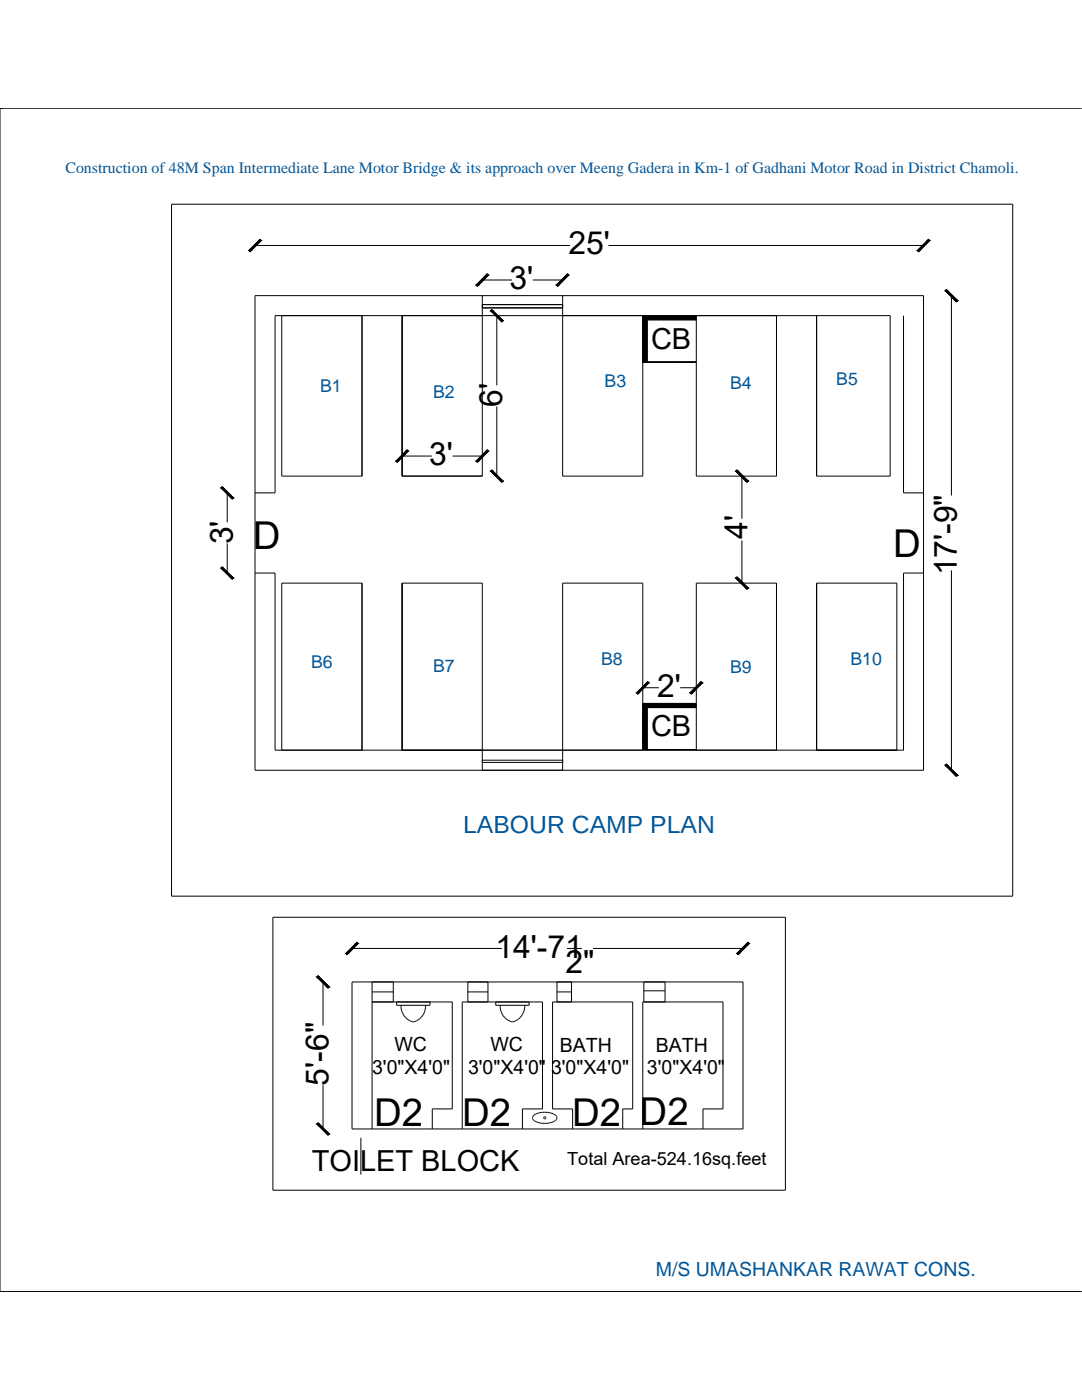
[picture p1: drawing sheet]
<svg xmlns="http://www.w3.org/2000/svg" width="216mm" height="279mm" viewBox="0 0 216 279" stroke-linecap="round" stroke-linejoin="round" font-family="sans-serif">
<!-- layer: P -->
<g fill="none" stroke="#000" stroke-width=".2">
<path d="M215.9 21.7h-215.9v236.1h215.9M34.2 40.8h167.9v138h-167.9zM50.8 49h62.9M50.9 59h133.4v94.7h-133.4zM51.9 47.8l.2 .2-2.2 2.2M51.9 47.8l-2 2.4M51.9 47.8l-2.3 2.2 .3 .2M96.2 55.9h6M96.2 59v36h-16v-32M97.2 54.7l.3 .2-2.3 2.2M97.2 54.7l-2 2.4M97.2 54.7l-2.2 2.2 .2 .2"/>
<path d="M106.3 55.9h6M112.3 59v36h16v-32M113.3 54.7l-2.3 2.2 .3 .2M113.3 54.7l-2 2.4M113.3 54.7l.2 .2-2.2 2.2M121.4 49h63M185.3 47.8l-2.2 2.2 .2 .2M185.3 47.8l-2 2.4M185.3 47.8l.2 .2-2.2 2.2M188.6 58l2.2 2.2 .3-.2M188.6 58l2.5 2M188.6 58l.2-.2 2.3 2.2"/>
<path d="M189.8 58.9v40M56.2 63v32h16v-32M96.2 61.4h16.1M96.2 60.8h16.1M97.9 62l2.2 2.2 .3-.2M97.9 62l2.5 2M97.9 62l.2-.2 2.3 2.2M99.1 62.9v14M128.3 63v.1M128.4 63l-.1 .2M128.5 63l-.2 .2M128.6 63l-.3 .3"/>
<path d="M128.6 63l-.3 .4M128.7 63l-.4 .5M128.8 63l-.5 .5M128.9 63l-.6 .6M129 63l-.7 .7M129 63l-.7 .8M129.1 63l-.8 .8M129.2 63l-.9 .9M129.2 63.9l-.9 1M129.2 64l-.9 1M129.2 64.1l-.9 .9M129.2 64.2l-.9 .9"/>
<path d="M129.2 64.3l-.9 .9M129.2 64.3l-.9 1M129.2 64.4l-.9 1M129.2 64.5l-.9 .9M129.2 64.6l-.9 .9M129.2 64.6l-.9 1M129.2 64.7l-.9 1M129.2 64.8l-.9 .9M129.2 64.9l-.9 .9M129.2 65l-.9 .9M129.2 65l-.9 1M129.2 65.1l-.9 1"/>
<path d="M129.2 65.2l-.9 .9M129.2 65.3l-.9 .9M129.2 65.4l-.9 .9M129.2 65.4l-.9 1M129.2 65.5l-.9 .9M129.2 65.6l-.9 .9M129.2 65.7l-.9 .9M129.2 65.7l-.9 1M129.2 65.8l-.9 1M129.2 65.9l-.9 .9M129.2 66l-.9 .9M129.2 66.1l-.9 .9"/>
<path d="M129.2 66.1l-.9 1M129.2 66.2l-.9 1M129.2 66.3l-.9 .9M129.2 66.4l-.9 .9M129.2 66.4l-.9 1M129.2 66.5l-.9 1M129.2 66.6l-.9 1M129.2 66.7l-.9 .9M129.2 66.8l-.9 .9M129.2 66.8l-.9 1M129.2 66.9l-.9 1M129.2 67l-.9 .9"/>
<path d="M129.2 67.1l-.9 .9M129.2 67.2l-.9 .9M129.2 67.2l-.9 1M129.2 67.3l-.9 1M129.2 67.4l-.9 .9M129.2 67.5l-.9 .9M129.2 67.5l-.9 1M129.2 67.6l-.9 1M129.2 67.7l-.9 1M129.2 67.8l-.9 .9M129.2 67.9l-.9 .9M129.2 67.9l-.9 1"/>
<path d="M129.2 68l-.9 1M129.2 68.1l-.9 1M129.2 68.2l-.9 .9M129.2 68.3l-.9 .9M129.2 68.3l-.9 1M129.2 68.4l-.9 1M129.2 68.5l-.9 .9M129.2 68.6l-.9 .9M129.2 68.7l-.9 .9M129.2 68.7l-.9 1M129.2 68.8l-.9 1M129.2 68.9l-.9 .9"/>
<path d="M129.2 69l-.9 .9M129.2 69.1l-.9 .9M129.2 69.1l-.9 1M129.2 69.2l-.9 1M129.2 69.3l-.9 .9M129.2 69.4l-.9 .9M129.2 69.4l-.9 1M129.2 69.5l-.9 1M129.2 69.6l-.9 .9M129.2 69.7l-.9 .9M129.2 69.8l-.9 .9M129.2 69.8l-.9 1"/>
<path d="M129.2 69.9l-.9 1M129.2 70l-.9 .9M129.2 70.1l-.9 .9M129.2 70.2l-.9 .9M129.2 70.2l-.9 1M129.2 70.3l-.9 .9M129.2 70.4l-.9 .9M129.2 70.5l-.9 .9M129.2 70.5l-.9 1M129.2 70.6l-.9 1M129.2 70.7l-.9 .9M129.2 70.8l-.9 .9"/>
<path d="M129.2 70.9l-.9 .9M129.2 70.9l-.9 1M129.2 71l-.9 1M129.2 71.1l-.9 .9M129.2 71.2l-.9 .9M129.2 71.2l-.9 1M129.2 71.3l-.9 1M129.2 71.4l-.9 .9h10.6M129.2 71.5l-.9 .8M129.2 71.6l-.8 .7M129.2 71.6l-.7 .7M129.2 71.7l-.6 .6"/>
<path d="M129.2 71.8l-.5 .5M129.2 71.9l-.5 .4M129.2 72l-.4 .3M129.2 72l-.3 .3M129.2 72.1l-.2 .2M129.2 72.1l-.1 .2M129.3 63l-1 1M129.3 72.1l-.2 .2M129.3 63l-1 1.1M129.4 72.1l-.2 .2M129.4 63l-1.1 1.2M129.5 72.1l-.2 .2"/>
<path d="M129.5 63l-1.2 1.3M129.6 72.1l-.2 .2M129.6 63l-1.3 1.3M129.7 63l-1.4 1.4M129.7 72.1l-.2 .2M129.8 63l-1.5 1.5M129.8 72.1l-.2 .2M129.8 63l-1.5 1.6M129.9 72.1l-.2 .2M129.9 63l-1.6 1.6M130 72.1l-.2 .2M130 63l-1.7 1.7"/>
<path d="M130.1 63l-1.8 1.8M130.1 72.1l-.2 .2M130.1 63l-.9 .9M130.2 72.1l-.2 .2M130.2 63l-.9 .9M130.3 72.1l-.2 .2M130.3 63l-.9 .9M130.4 72.1l-.2 .2M130.4 63l-.9 .9M130.5 63l-.9 .9M130.5 72.1l-.2 .2M130.6 72.1l-.2 .2"/>
<path d="M130.6 63l-.9 .9M130.7 72.1l-.2 .2M130.7 63l-.9 .9M130.8 63l-.9 .9M130.8 72.1l-.2 .2M130.9 63l-.9 .9M130.9 72.1l-.2 .2M131 72.1l-.2 .2M131 63l-.9 .9M131.1 72.1l-.2 .2M131.1 63l-.9 .9M131.2 63l-.9 .9"/>
<path d="M131.2 72.1l-.2 .2M131.3 72.1l-.2 .2M131.3 63l-.9 .9M131.4 72.1l-.2 .2M131.4 63l-.9 .9M131.4 72.1l-.1 .2M131.5 63l-.9 .9M131.5 72.1l-.2 .2M131.6 63l-.9 .9M131.6 72.1l-.2 .2M131.7 72.1l-.2 .2M131.7 63l-.9 .9"/>
<path d="M131.8 72.1l-.2 .2M131.8 63l-.9 .9M131.9 63l-.9 .9M131.9 72.1l-.2 .2M131.9 63l-.8 .9M132 72.1l-.2 .2M132 63l-.9 .9M132.1 72.1l-.2 .2M132.1 63l-.9 .9M132.2 72.1l-.2 .2M132.2 63l-.9 .9M132.2 63l-.8 .9"/>
<path d="M132.3 72.1l-.2 .2M132.3 63l-.9 .9M132.4 72.1l-.2 .2M132.4 63l-.9 .9M132.5 72.1l-.2 .2M132.5 63l-.9 .9M132.5 72.1l-.1 .2M132.6 63l-.9 .9M132.6 72.1l-.2 .2M132.7 63l-.9 .9M132.7 72.1l-.2 .2M132.8 72.1l-.2 .2"/>
<path d="M132.8 63l-.9 .9M132.9 72.1l-.2 .2M132.9 63l-.9 .9M133 63l-.9 .9M133 72.1l-.2 .2M133.1 72.1l-.2 .2M133.1 63l-.9 .9M133.2 72.1l-.2 .2M133.2 63l-.9 .9M133.3 72.1l-.2 .2M133.3 63l-.9 .9M133.4 63l-.9 .9"/>
<path d="M133.4 72.1l-.2 .2M133.5 72.1l-.2 .2M133.5 63l-.9 .9M133.6 72.1l-.2 .2M133.6 63l-.9 .9M133.6 72.1l-.1 .2M133.7 63l-.9 .9M133.7 72.1l-.2 .2M133.8 63l-.9 .9M133.8 72.1l-.2 .2M133.9 72.1l-.2 .2M133.9 63l-.9 .9"/>
<path d="M134 72.1l-.2 .2M134 63l-.9 .9M134.1 63l-.9 .9M134.1 72.1l-.2 .2M134.2 63l-.9 .9M134.2 72.1l-.2 .2M134.3 72.1l-.2 .2M134.3 63l-.9 .9M134.4 72.1l-.2 .2M134.4 63l-.9 .9M134.5 63l-.9 .9M134.5 72.1l-.2 .2"/>
<path d="M134.6 63l-1 .9M134.6 72.1l-.2 .2M134.6 63l-.9 .9M134.7 72.1l-.2 .2M134.7 63l-.9 .9M134.8 72.1l-.2 .2M134.8 63l-.9 .9M134.8 63l-.8 .9M134.9 72.1l-.2 .2M134.9 63l-.9 .9M135 72.1l-.2 .2M135 63l-.9 .9"/>
<path d="M135.1 72.1l-.2 .2M135.1 63l-.9 .9M135.1 72.1l-.1 .2M135.2 63l-.9 .9M135.2 72.1l-.2 .2M135.2 63l-.8 .9M135.3 72.1l-.2 .2M135.3 63l-.9 .9M135.4 72.1l-.2 .2M135.4 63l-.9 .9M135.4 72.1l-.1 .2M135.5 63l-.9 .9"/>
<path d="M135.5 72.1l-.2 .2M135.6 63l-.9 .9M135.6 72.1l-.2 .2M135.7 72.1l-.2 .2M135.7 63l-.9 .9M135.8 72.1l-.2 .2M135.8 63l-.9 .9M135.9 63l-.9 .9M135.9 72.1l-.2 .2M136 63l-.9 .9M136 72.1l-.2 .2M136.1 72.1l-.2 .2"/>
<path d="M136.1 63l-.9 .9M136.2 72.1l-.2 .2M136.2 63l-.9 .9M136.3 63l-.9 .9M136.3 72.1l-.2 .2M136.4 63l-1 .9M136.4 72.1l-.2 .2M136.4 63l-.9 .9M136.5 72.1l-.2 .2M136.5 63l-.9 .9M136.6 72.1l-.2 .2M136.6 63l-.9 .9"/>
<path d="M136.7 63l-.9 .9M136.7 72.1l-.2 .2M136.8 72.1l-.2 .2M136.8 63l-.9 .9M136.9 72.1l-.2 .2M136.9 63l-.9 .9M136.9 72.1l-.1 .2M137 63l-.9 .9M137 72.1l-.2 .2M137.1 63l-.9 .9M137.1 72.1l-.2 .2M137.2 72.1l-.2 .2"/>
<path d="M137.2 63l-.9 .9M137.3 72.1l-.2 .2M137.3 63l-.9 .9M137.4 72.1l-.3 .2M137.4 63l-.9 .9M137.4 72.1l-.2 .2M137.5 63l-1 .9M137.5 72.1l-.2 .2M137.5 63l-.9 .9M137.6 72.1l-.2 .2M137.6 63l-.9 .9M137.7 72.1l-.2 .2"/>
<path d="M137.7 63l-.9 .9M137.7 72.1l-.1 .2M137.8 63l-.9 .9M137.8 72.1l-.2 .2M137.9 72.1l-.2 .2M137.9 63l-.9 .9M138 72.1l-.2 .2M138 63l-.9 .9M138.1 72.1l-.2 .2M138.1 63l-.9 .9M138.2 63l-.9 .9M138.2 72.1l-.2 .2"/>
<path d="M138.2 63l-.8 .9M138.3 72.1l-.2 .2M138.3 63l-.9 .9M138.4 72.1l-.2 .2M138.4 63l-.9 .9M138.5 63l-.9 .9M138.5 72.1l-.2 .2M138.6 72.1l-.2 .2M138.6 63l-.9 .9M138.7 72.1l-.2 .2M138.7 63l-.9 .9M138.7 72.1l-.1 .2"/>
<path d="M138.8 63l-.9 .9M138.8 72.1l-.2 .2M138.9 63l-.9 .9M138.9 72.1l-.2 .2M138.9 63.1l-.8 .8M138.9 63.2l-.7 .7M138.9 63.3l-.6 .6M138.9 63.4l-.5 .5M138.9 63.5l-.4 .4M138.9 63.6l-.3 .3M138.9 63.6l-.2 .3M138.9 63.7l-.2 .2"/>
<path d="M138.9 63.8l-.1 .1M138.9 72.2l-.1 .1M154.9 63v32h-16v-32l-.9 .9M162.9 63v32h14.7v-32h-122.7v35.4h-4M180.3 63v35.4h4M44.1 97.4l2.2 2.2 .3-.3M44.1 97.4l2.5 1.9M44.1 97.4l.2-.3 2.3 2.2M45.3 98.3v6M80.2 91h6M81.2 89.8l.3 .2-2.3 2.2M81.2 89.8l-2 2.4"/>
<path d="M81.2 89.8l-2.2 2.2 .2 .2M90.3 91h6M97.2 89.8l-2.2 2.2 .2 .2M97.2 89.8l-2 2.4M97.2 89.8l.3 .2-2.3 2.2M97.9 94l.2-.2 2.3 2.2M97.9 94l2.5 2M97.9 94l2.2 2.2 .3-.2M99.1 81.1v14M146.8 94l2.2 2.2 .3-.2M146.8 94l2.5 2M146.8 94l.3-.2 2.2 2.2"/>
<path d="M148 94.9v8.6M44.1 113.4l.2-.3 2.3 2.3M44.1 113.4l2.5 2M44.1 113.4l2.2 2.2 .3-.2M45.3 108.4v6M50.9 114.4h4v35.3h125.4v-35.3h4M146.8 115.4l.3-.3 2.2 2.3M146.8 115.4l2.5 2M146.8 115.4l2.2 2.2 .3-.2M148 107.9v8.5M189.8 113.8v40M128.2 137.3h3.3"/>
<path d="M129.3 136l.2 .3-2.2 2.2M129.3 136l-2 2.5M129.3 136l-2.3 2.3 .3 .2M135.7 137.3h3.3M139.9 136l-2.2 2.3 .2 .2M139.9 136l-2 2.5M139.9 136l.3 .3-2.3 2.2M56.2 149.7v-33.3h16v33.3M80.2 149.7v-33.3h16v37.3M96.2 151.7h16.1M96.2 152.2h16.1M128.3 140.4h10.6l-.9 .9"/>
<path d="M128.4 140.4l-.1 .1M128.5 140.4l-.2 .2M128.5 140.4l-.2 .3M128.6 140.4l-.3 .3M128.7 140.4l-.4 .4M128.8 140.4l-.5 .5M128.9 140.4l-.6 .6M128.9 140.4l-.6 .7M129 140.4l-.7 .7M129.1 140.4l-.8 .8M129.2 140.4l-.9 .9M129.2 141.3l-.9 .9"/>
<path d="M129.2 141.4l-.9 .9M129.2 141.4l-.9 1M129.2 141.5l-.9 1M129.2 141.6l-.9 1M129.2 141.7l-.9 .9M129.2 141.8l-.9 .9M129.2 141.8l-.9 1M129.2 141.9l-.9 1M129.2 142l-.9 .9M129.2 142.1l-.9 .9M129.2 142.2l-.9 .9M129.2 142.2l-.9 1"/>
<path d="M129.2 142.3l-.9 1M129.2 142.4l-.9 .9M129.2 142.5l-.9 .9M129.2 142.6l-.9 .9M129.2 142.6l-.9 1M129.2 142.7l-.9 .9M129.2 142.8l-.9 .9M129.2 142.9l-.9 .9M129.2 142.9l-.9 1M129.2 143l-.9 1M129.2 143.1l-.9 .9M129.2 143.2l-.9 .9"/>
<path d="M129.2 143.2l-.9 1M129.2 143.3l-.9 1M129.2 143.4l-.9 1M129.2 143.5l-.9 .9M129.2 143.6l-.9 .9M129.2 143.6l-.9 1M129.2 143.7l-.9 1M129.2 143.8l-.9 .9M129.2 143.9l-.9 .9M129.2 144l-.9 .9M129.2 144l-.9 1M129.2 144.1l-.9 1"/>
<path d="M129.2 144.2l-.9 .9M129.2 144.3l-.9 .9M129.2 144.4l-.9 .9M129.2 144.4l-.9 1M129.2 144.5l-.9 1M129.2 144.6l-.9 .9M129.2 144.7l-.9 .9M129.2 144.7l-.9 1M129.2 144.8l-.9 1M129.2 144.9l-.9 .9M129.2 145l-.9 .9M129.2 145.1l-.9 .9"/>
<path d="M129.2 145.1l-.9 1M129.2 145.2l-.9 1M129.2 145.3l-.9 .9M129.2 145.4l-.9 .9M129.2 145.5l-.9 .9M129.2 145.5l-.9 1M129.2 145.6l-.9 .9M129.2 145.7l-.9 .9M129.2 145.8l-.9 .9M129.2 145.8l-.9 1M129.2 145.9l-.9 1M129.2 146l-.9 .9"/>
<path d="M129.2 146.1l-.9 .9M129.2 146.2l-.9 .9M129.2 146.2l-.9 1M129.2 146.3l-.9 1M129.2 146.4l-.9 .9M129.2 146.5l-.9 .9M129.2 146.5l-.9 1M129.2 146.6l-.9 1M129.2 146.7l-.9 .9M129.2 146.8l-.9 .9M129.2 146.9l-.9 .9M129.2 146.9l-.9 1"/>
<path d="M129.2 147l-.9 1M129.2 147.1l-.9 1M129.2 147.2l-.9 .9M129.2 147.3l-.9 .9M129.2 147.3l-.9 1M129.2 147.4l-.9 1M129.2 147.5l-.9 .9M129.2 147.6l-.9 .9M129.2 147.6l-.9 1M129.2 147.7l-.9 1M129.2 147.8l-.9 1M129.2 147.9l-.9 .9"/>
<path d="M129.2 148l-.9 .9M129.2 148.1l-.9 .9M129.2 148.1l-.9 1M129.2 148.2l-.9 .9M129.2 148.3l-.9 .9M129.2 148.4l-.9 .9M129.2 148.4l-.9 1M129.2 148.5l-.9 1M129.2 148.6l-.9 .9M129.2 148.7l-.9 .9M129.2 148.8l-.9 .9v-33.3h-16v37.3M129.2 148.8l-.9 .9"/>
<path d="M129.2 148.9l-.8 .8M129.2 149l-.7 .7M129.2 149.1l-.7 .6M129.2 149.1l-.6 .6M129.2 149.2l-.5 .5M129.2 149.3l-.4 .4M129.2 149.4l-.3 .3M129.2 149.5l-.3 .2M129.2 149.5l-.2 .2M129.3 140.4l-1 1M129.3 149.5l-.2 .2M129.3 140.4l-1 1.1"/>
<path d="M129.4 149.5l-.2 .2M129.4 140.4l-1.1 1.1M129.5 149.5l-.2 .2M129.5 140.4l-1.2 1.2M129.6 140.4l-1.3 1.3M129.6 149.5l-.2 .2M129.6 140.4l-1.3 1.4M129.7 149.5l-.2 .2M129.7 140.4l-1.4 1.4M129.8 149.5l-.2 .2M129.8 140.4l-1.5 1.5M129.8 149.5l-.1 .2"/>
<path d="M129.9 140.4l-1.6 1.6M129.9 149.5l-.2 .2M130 140.4l-1.7 1.7M130 149.5l-.2 .2M130 140.4l-1.7 1.8M130.1 149.5l-.2 .2M130.1 140.4l-.9 .9M130.2 149.5l-.2 .2M130.2 140.4l-.9 .9M130.2 149.5l-.1 .2M130.3 140.4l-.9 .9M130.3 149.5l-.2 .2"/>
<path d="M130.4 140.4l-1 .9M130.4 149.5l-.2 .2M130.4 140.4l-.9 .9M130.5 149.5l-.2 .2M130.5 140.4l-.9 .9M130.6 149.5l-.2 .2M130.6 140.4l-.9 .9M130.6 149.5l-.1 .2M130.7 140.4l-.9 .9M130.7 149.5l-.2 .2M130.8 149.5l-.2 .2M130.8 140.4l-.9 .9"/>
<path d="M130.9 149.5l-.2 .2M130.9 140.4l-.9 .9M131 149.5l-.2 .2M131 140.4l-.9 .9M131 149.5l-.1 .2M131.1 140.4l-.9 .9M131.1 149.5l-.2 .2M131.2 149.5l-.2 .2M131.2 140.4l-.9 .9M131.3 149.5l-.2 .2M131.3 140.4l-.9 .9M131.3 149.5l-.1 .2"/>
<path d="M131.4 140.4l-.9 .9M131.4 149.5l-.2 .2M131.5 149.5l-.2 .2M131.5 140.4l-.9 .9M131.6 149.5l-.2 .2M131.6 140.4l-.9 .9M131.7 149.5l-.2 .2M131.7 140.4l-.9 .9M131.8 140.4l-.9 .9M131.8 149.5l-.2 .2M131.9 149.5l-.2 .2M131.9 140.4l-.9 .9"/>
<path d="M132 149.5l-.2 .2M132 140.4l-.9 .9M132 149.5l-.1 .2M132.1 140.4l-.9 .9M132.1 149.5l-.2 .2M132.2 140.4l-.9 .9M132.2 149.5l-.2 .2M132.3 149.5l-.2 .2M132.3 140.4l-.9 .9M132.4 149.5l-.2 .2M132.4 140.4l-.9 .9M132.5 140.4l-.9 .9"/>
<path d="M132.5 149.5l-.2 .2M132.6 149.5l-.2 .2M132.6 140.4l-.9 .9M132.7 149.5l-.2 .2M132.7 140.4l-.9 .9M132.8 149.5l-.2 .2M132.8 140.4l-.9 .9M132.8 149.5l-.1 .2M132.9 140.4l-.9 .9M132.9 149.5l-.2 .2M133 149.5l-.2 .2M133 140.4l-.9 .9"/>
<path d="M133.1 149.5l-.2 .2M133.1 140.4l-.9 .9M133.1 149.5l-.1 .2M133.2 140.4l-.9 .9M133.2 149.5l-.2 .2M133.3 140.4l-.9 .9M133.3 149.5l-.2 .2M133.4 149.5l-.2 .2M133.4 140.4l-.9 .9M133.5 149.5l-.2 .2M133.5 140.4l-.9 .9M133.6 149.5l-.3 .2"/>
<path d="M133.6 140.4l-.9 .9M133.6 149.5l-.2 .2M133.7 149.5l-.2 .2M133.7 140.4l-.9 .9M133.8 149.5l-.2 .2M133.8 140.4l-.9 .9M133.9 149.5l-.2 .2M133.9 140.4l-.9 .9M134 149.5l-.2 .2M134 140.4l-.9 .9M134.1 149.5l-.2 .2M134.1 140.4l-.9 .9"/>
<path d="M134.2 149.5l-.2 .2M134.2 140.4l-.9 .9M134.2 149.5l-.1 .2M134.3 140.4l-.9 .9M134.3 149.5l-.2 .2M134.4 140.4l-.9 .9M134.4 149.5l-.2 .2M134.5 149.5l-.2 .2M134.5 140.4l-.9 .9M134.6 149.5l-.2 .2M134.6 140.4l-.9 .9M134.6 149.5l-.1 .2"/>
<path d="M134.7 140.4l-.9 .9M134.7 149.5l-.2 .2M134.8 140.4l-.9 .9M134.8 149.5l-.2 .2M134.9 149.5l-.2 .2M134.9 140.4l-.9 .9M135 149.5l-.2 .2M135 140.4l-.9 .9M135.1 140.4l-.9 .9M135.1 149.5l-.2 .2M135.2 140.4l-1 .9M135.2 149.5l-.2 .2"/>
<path d="M135.2 140.4l-.9 .9M135.3 149.5l-.2 .2M135.3 140.4l-.9 .9M135.4 149.5l-.2 .2M135.4 140.4l-.9 .9M135.5 140.4l-.9 .9M135.5 149.5l-.2 .2M135.6 149.5l-.2 .2M135.6 140.4l-.9 .9M135.7 149.5l-.2 .2M135.7 140.4l-.9 .9M135.7 149.5l-.1 .2"/>
<path d="M135.8 140.4l-.9 .9M135.8 149.5l-.2 .2M135.8 140.4l-.8 .9M135.9 149.5l-.2 .2M135.9 140.4l-.9 .9M136 149.5l-.2 .2M136 140.4l-.9 .9M136 149.5l-.1 .2M136.1 140.4l-.9 .9M136.1 149.5l-.2 .2M136.2 140.4l-.9 .9M136.2 149.5l-.2 .2"/>
<path d="M136.3 149.5l-.2 .2M136.3 140.4l-.9 .9M136.4 149.5l-.2 .2M136.4 140.4l-.9 .9M136.5 149.5l-.2 .2M136.5 140.4l-.9 .9M136.6 140.4l-.9 .9M136.6 149.5l-.2 .2M136.7 149.5l-.2 .2M136.7 140.4l-.9 .9M136.8 149.5l-.2 .2M136.8 140.4l-.9 .9"/>
<path d="M136.8 149.5l-.1 .2M136.9 140.4l-.9 .9M136.9 149.5l-.2 .2M137 140.4l-1 .9M137 149.5l-.2 .2M137 140.4l-.9 .9M137.1 149.5l-.2 .2M137.1 140.4l-.9 .9M137.2 149.5l-.2 .2M137.2 140.4l-.9 .9M137.2 149.5l-.1 .2M137.3 140.4l-.9 .9"/>
<path d="M137.3 149.5l-.2 .2M137.4 140.4l-.9 .9M137.4 149.5l-.2 .2M137.5 149.5l-.2 .2M137.5 140.4l-.9 .9M137.6 149.5l-.2 .2M137.6 140.4l-.9 .9M137.7 140.4l-.9 .9M137.7 149.5l-.2 .2M137.8 140.4l-1 .9M137.8 149.5l-.2 .2M137.8 140.4l-.9 .9"/>
<path d="M137.9 149.5l-.2 .2M137.9 140.4l-.9 .9M138 149.5l-.2 .2M138 140.4l-.9 .9M138.1 140.4l-1 .9M138.1 149.5l-.2 .2M138.1 140.4l-.9 .9M138.2 149.5l-.2 .2M138.2 140.4l-.9 .9M138.3 149.5l-.2 .2M138.3 140.4l-.9 .9M138.4 140.4l-.9 .9"/>
<path d="M138.4 149.5l-.2 .2M138.4 140.4l-.8 .9M138.5 149.5l-.2 .2M138.5 140.4l-.9 .9M138.6 149.5l-.2 .2M138.6 140.4l-.9 .9M138.7 149.5l-.2 .2M138.7 140.4l-.9 .9M138.7 140.4l-.8 .9M138.8 149.5l-.2 .2M138.8 140.4l-.9 .9M138.9 149.5l-.2 .2"/>
<path d="M138.9 140.4l-.8 .9M138.9 140.5l-.7 .8M138.9 140.6l-.6 .7M138.9 140.7l-.6 .6M138.9 140.8l-.5 .5M138.9 140.8l-.4 .5M138.9 140.9l-.3 .4M138.9 141l-.2 .3M138.9 141.1l-.2 .2M138.9 141.1l-.1 .2M138.9 149.6l-.1 .1M138.9 149.6v.1"/>
<path d="M138.9 149.7v-33.3h16v33.3M162.9 149.7v-33.3h16.1v33.3M188.6 152.7l.2-.2 2.3 2.2M188.6 152.7l2.5 2M188.6 152.7l2.2 2.3 .3-.3M54.5 183.1h102.2v54.4h-102.2zM63.2 195l2.3 2.2 .2-.2M63.2 195l2.5 2M63.2 195l.3-.3 2.2 2.3M64.5 195.9v8.8M70.1 189.3h30.1M70.2 196h78.1v29.3h-78.1z"/>
<path d="M71.2 188.1l.3 .2-2.3 2.2M71.2 188.1l-2 2.4M71.2 188.1l-2.2 2.2 .2 .2M74.2 200h16v21.3h-3.9v4M74.2 196v29.3M74.2 198h4.3M78.5 196v4M79.1 200v.6h6.7v-.6M93.4 196v4M93.4 198h4M97.4 196v4M98.9 200v.6h6.7v-.6"/>
<path d="M111.1 196v4M111.1 198h2.9M113.1 189.3h3M114 196v4M118.3 189.3h30M128.5 196v4M128.5 197.7h4.2M132.7 196v4M149.3 188.1l-2.3 2.2 .3 .2M149.3 188.1l-2 2.4M149.3 188.1l.2 .2-2.2 2.2M64.5 216.6v8.8"/>
<path d="M80 200.6a3.2 3.2 0 0 0 2.5 3.4 3.2 3.2 0 0 0 2.4-3.4M99.8 200.6a3.2 3.2 0 0 0 2.4 3.4 3.3 3.3 0 0 0 2.5-3.4M63.2 224.3l.3-.2 2.2 2.2M63.2 224.3l2.5 2M63.2 224.3l2.3 2.2 .2-.2M72 227.1v7.3M92.2 225.3v-25.3h16v21.3h-4v4M106.5 222.6a4 4 0 0 1 4.6 .2 .79 .79 0 0 1-.7 1.1 4.2 4.2 0 0 1-4-.5l-.1-.4zM114.3 225.3v-4h-4v-21.3h15.9v21.3h-1.9v4M128.3 225.3v-25.3h16v21.3h-4v4"/>
<circle cx="108.7" cy="223.1" r=".22"/>
</g>
<!-- layer: H -->
<g fill="#000" stroke="#000" stroke-width=".2">
<path d="M51.7 48h.4l-2 2zM51.9 47.8l.2 .2h-.4zM97 54.9h.5l-2 2zM97 54.9l.2-.2 .3 .2zM113 54.9h.5l-2 2zM113 54.9l.3-.2 .2 .2zM185 48h.5l-2 2zM185.3 47.8l.2 .2h-.5zM188.6 58h.5l2 2zM188.9 57.8l.2 .2h-.5zM97.9 62h.5l2 2zM97.9 62l.2-.2 .3 .2z"/>
<path d="M44.1 97.4h.5l2 2zM44.3 97.1l.3 .3h-.5zM81 90h.5l-2 2zM81 90l.2-.2 .3 .2zM97 90h.5l-2 2zM97 90l.2-.2 .3 .2zM97.9 94h.5l2 2zM98.1 93.8l.3 .2h-.5zM146.8 94h.5l2 2zM147.1 93.8l.2 .2h-.5zM44.1 113.4h.5l2 2zM44.3 113.1l.3 .3h-.5z"/>
<path d="M146.8 115.4h.5l2 2zM147.1 115.1l.2 .3h-.5zM129 136.3h.5l-2 2zM129.3 136l.2 .3h-.5zM139.7 136.3h.5l-2 2zM139.9 136l.3 .3h-.5zM188.6 152.7h.5l2 2zM188.6 152.7l.3-.2 .2 .2zM63.2 195h.5l2 2zM63.5 194.7l.2 .3h-.5zM71 188.3h.5l-2 2zM71 188.3l.2-.2 .3 .2z"/>
<path d="M149 188.3h.5l-2 2zM149 188.3l.3-.2 .2 .2zM63.2 224.3h.5l2 2zM63.5 224.1l.2 .2h-.5z"/>
<path d="M51.7 48l-2 2h.4zM49.7 50h.4l-.2 .2z"/>
<path d="M97 54.9l-2 2h.5zM95 56.9h.5l-.2 .2z"/>
<path d="M111 56.9h.5l1.5-2zM111 56.9h.5l-.2 .2z"/>
<path d="M185 48l-1.9 2h.4zM183.1 50h.4l-.2 .2z"/>
<path d="M188.6 58l2 2h.5zM190.6 60h.5l-.3 .2z"/>
<path d="M97.9 62l2 2h.5zM99.9 64h.5l-.3 .2z"/>
<path d="M44.1 97.4l2 2h.5zM46.1 99.4h.5l-.3 .2z"/>
<path d="M81 90l-2 2h.5zM79 92h.5l-.2 .3z"/>
<path d="M97 90l-2 2h.5zM95 92h.5l-.2 .3z"/>
<path d="M97.9 94l2 2h.5zM99.9 96h.5l-.3 .3z"/>
<path d="M146.8 94l2 2h.5zM148.8 96h.5l-.3 .3z"/>
<path d="M44.1 113.4l2 2h.5zM46.1 115.4h.5l-.3 .2z"/>
<path d="M146.8 115.4l2 2h.5zM148.8 117.4h.5l-.3 .2z"/>
<path d="M127 138.3h.5l1.5-2zM127 138.3h.5l-.2 .2z"/>
<path d="M139.7 136.3l-2 2h.5zM137.7 138.3h.5l-.2 .2z"/>
<path d="M188.6 152.7l2 2h.5zM190.6 154.7h.5l-.3 .3z"/>
<path d="M63.2 195l2 2h.5zM65.2 197h.5l-.2 .2z"/>
<path d="M71 188.3l-2 2h.5zM69 190.3h.5l-.2 .2z"/>
<path d="M149 188.3l-2 2h.5zM147 190.3h.5l-.2 .2z"/>
<path d="M63.2 224.3l2 2h.5zM65.2 226.3h.5l-.2 .2z"/>
</g>
<path d="M211.3 24.1h4.6v5.5h-4.6z" fill="#fff" stroke="#fff" stroke-width=".33"/>
<path d="M.7 21.9h215.2v8.8h-215.2z" fill="#fff" stroke="#fff" stroke-width=".35"/>
<g font-size="7.7">
<text x="50.4" y="109.6">D</text>
<text x="178.2" y="111.1">D</text>
<text x="74.6" y="224.8">D2</text>
<text x="92.2" y="224.8">D2</text>
<text x="114.2" y="224.8">D2</text>
<text x="127.6" y="224.6">D2</text>
</g>
<g font-size="6.4">
<text x="113.4" y="50.7">25'</text>
<text x="101.7" y="57.7">3'</text>
<text x="100.2" y="81.2" transform="rotate(-90 100.2 81.2)">6'</text>
<text x="85.6" y="92.7">3'</text>
<text x="149.1" y="107.6" transform="rotate(-90 149.1 107.6)">4'</text>
<text x="46.5" y="108.6" transform="rotate(-90 46.5 108.6)">3'</text>
<text x="191" y="114.8" transform="rotate(-90 191 114.8)">17'-9&quot;</text>
<text x="131.1" y="139.1">2'</text>
<text x="98.9" y="191.1">14'-71</text>
<text x="112.8" y="194.1">2&quot;</text>
<text x="65.5" y="216.7" transform="rotate(-90 65.5 216.7)">5'-6&quot;</text>
</g>
<g font-size="5.8">
<text x="129.9" y="69.6">CB</text>
<text x="129.9" y="146.9">CB</text>
<text x="62.2" y="233.8">TOILET BLOCK</text>
</g>
<text font-size="4.9" fill="#01579b" x="92.4" y="166.2">LABOUR CAMP PLAN</text>
<g font-size="3.9">
<text x="78.7" y="209.8">WC</text>
<text x="97.9" y="209.8">WC</text>
<text x="111.7" y="209.9">BATH</text>
<text x="130.8" y="209.9">BATH</text>
<text x="74.2" y="214.3">3'0&quot;X4'0&quot;</text>
<text x="93.4" y="214.3">3'0&quot;X4'0&quot;</text>
<text x="110" y="214.3">3'0&quot;X4'0&quot;</text>
<text x="129.1" y="214.3">3'0&quot;X4'0&quot;</text>
</g>
<text font-size="3.9" fill="#01579b" x="130.9" y="254.7">M/S UMASHANKAR RAWAT CONS.</text>
<text font-size="3.6" x="113.2" y="232.5">Total Area-524.16sq.feet</text>
<g font-size="3.5" fill="#01579b">
<text x="120.6" y="77.3">B3</text>
<text x="145.7" y="77.6">B4</text>
<text x="166.9" y="76.9">B5</text>
<text x="63.9" y="78.3">B1</text>
<text x="86.4" y="79.4">B2</text>
<text x="62.1" y="133.3">B6</text>
<text x="86.4" y="134.1">B7</text>
<text x="119.9" y="132.6">B8</text>
<text x="145.7" y="134.4">B9</text>
<text x="169.7" y="132.6">B10</text>
</g>
<text font-size="3.2" fill="#01579b" x="13.1" y="34.6">Construction of 48M Span Intermediate Lane Motor Bridge &amp; its approach over Meeng Gadera in Km-1 of Gadhani Motor Road in District Chamoli.</text>
</svg>
